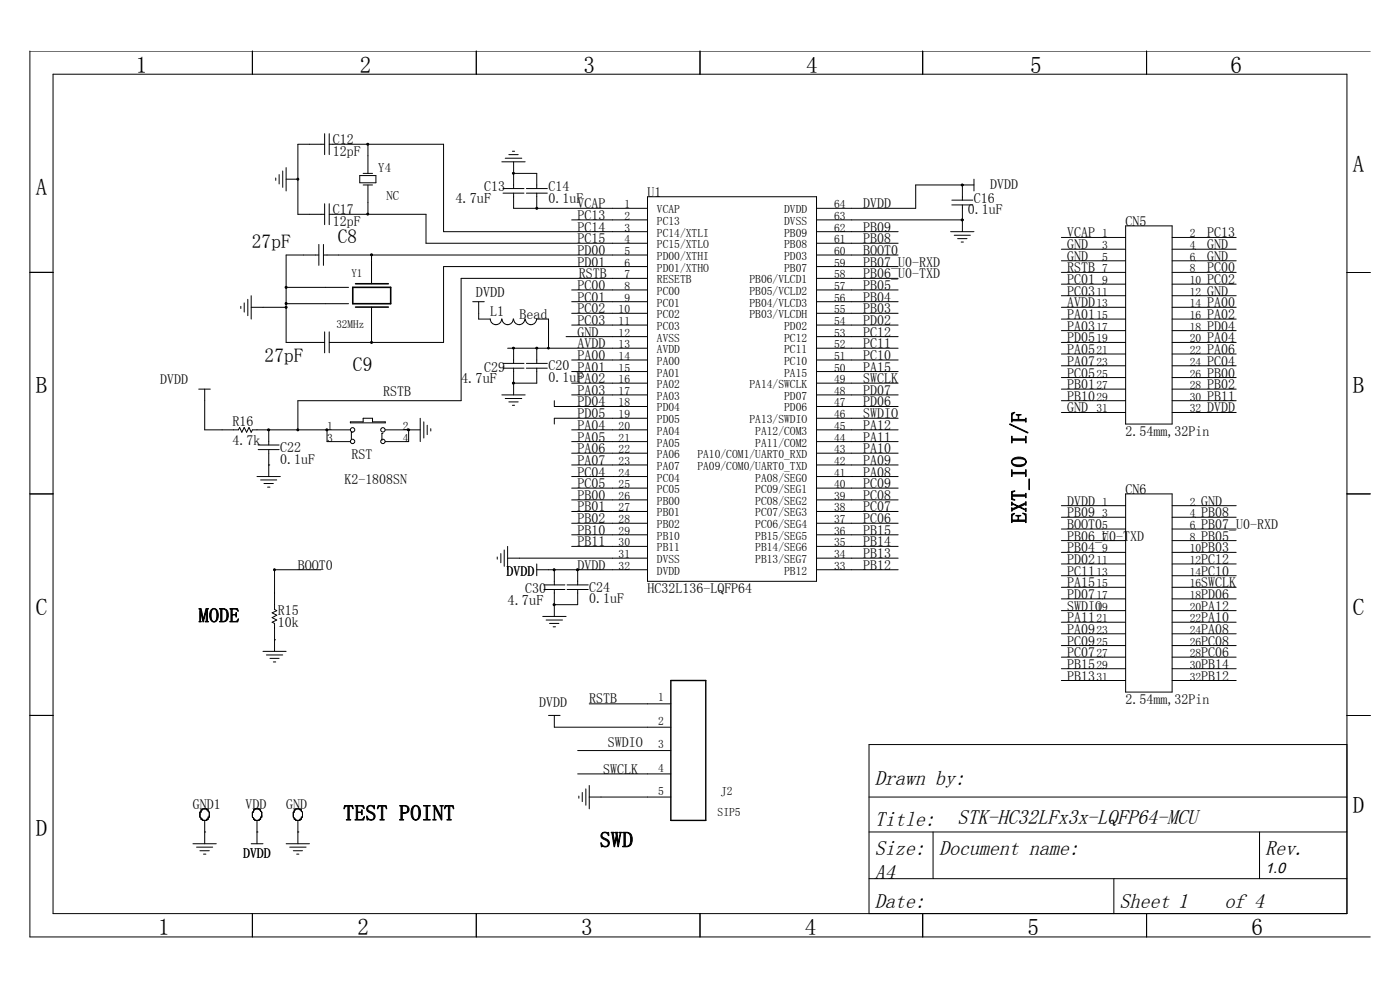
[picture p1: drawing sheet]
<svg xmlns="http://www.w3.org/2000/svg" width="297mm" height="210mm" viewBox="0 0 297 210" stroke-linecap="round" stroke-linejoin="round" font-family="sans-serif">
<g fill="none" stroke="#000" stroke-width=".21">
<path d="M11.3 15.7h274.4v178.1h-274.4zM53.5 10.8v4.9M101 10.8v4.9M148.5 10.8v4.9M195.7 10.8v4.9M243.2 10.8v4.9M290.7 10.8h-284.4v187.9h284.4M58.5 37.8v.5M59.2 37v2M60 36.3v3.4M60.7 38h2.5M60.7 35.6v4.9"/>
<path d="M63.2 38h.1M68.9 30.6h-5.7v14.9h5.7M68.9 28.4v4.4M69.8 30.6h24.3v18.5h43.3M69.8 28.4v4.4M76.3 37.2h3.4v1.6h-3.4zM77 36.8h2M77 39.2h2M78.1 30.6v6.2M78.1 39.2v6.3M106.5 34.3h4.9M106.7 40h4.5"/>
<path d="M107.2 33.6h3.5M107.9 32.8h2M108.7 32.1h.5M109 36.8h.1M109 36.8h4.9v3.2M109 34.3v5.7M111.7 40h4.4M204.2 39.2h.1M204.2 39.2v3.3M206.6 39.2h-12.3v5h-21.1M206.6 38v2.5M6.3 57.8h5"/>
<path d="M67.6 54.1h-6.9v18.5h8.2M67.6 51.9v4.4M68.6 54.1h68.8M68.6 51.9v4.4M68.9 43.2v4.5M69.8 45.5h20.6v6.1h47M69.8 43.2v4.5M78.8 54.1v6.1M106.7 41h4.5M109 41v3.2h28.4M111.7 41h4.4M113.9 44.2h.1"/>
<path d="M113.9 41v3.2M121.3 46.6h16.1M137.4 41.7h35.8v81.6h-35.8zM137.4 56.5h-43.3v16.1h-24.3M137.4 59h-39.6v26h-34.6v6.2M173.2 46.6h31M173.2 49.1h17.3M173.2 51.6h17.3M173.2 54.1h17.3M173.2 56.5h17.3M173.2 59h17.3M201.7 49.1h4.9"/>
<path d="M201.9 43.5h4.5M201.9 42.5h4.5M202.4 49.9h3.5M203.2 50.6h1.9M203.9 51.3h.5M204.2 46.6h.1M204.2 43.5v5.6M225.2 57.8h13.6M225.2 50.4h13.6M225.2 52.9h13.6M225.2 55.3h13.6M238.8 47.9h9.9v42.1h-9.9z"/>
<path d="M248.7 57.8h13.5M248.7 50.4h13.5M248.7 52.9h13.5M248.7 55.3h13.5M285.7 57.8h5M51.1 65v.4M51.8 64.3v1.9M52.6 63.5v3.5M53.3 65.2h7.4M53.3 62.7v5M60.7 64.4h13.2M60.7 61h13.2"/>
<path d="M68.9 70.4v4.4M69.8 70.4v4.4M78.8 65.1v7.5M100.3 64h2.4M101.5 64v3.7h2.5a1.21 1.21 0 0 0 1.2 1.2 1.21 1.21 0 0 0 1.2-1.2M106.5 67.7a1.19 1.19 0 0 0 1.2 1.2 1.19 1.19 0 0 0 1.2-1.2M106.7 78.1h4.5M106.7 77.1h4.5M107.7 73.9h29.7M109 67.7a1.19 1.19 0 0 0 1.1 1.2 1.19 1.19 0 0 0 1.2-1.2M109 73.9h.1M109 73.9v3.2"/>
<path d="M109 78.1v5.7M111.5 67.7a1.19 1.19 0 0 0 1.1 1.2 1.19 1.19 0 0 0 1.2-1.2M111.7 78.1h4.4M111.7 77.1h4.4M113.9 73.9h.1M113.9 78.1v3.2h-4.9M113.9 73.9v3.2M113.9 67.7h2.5v6.2M120.1 71.4h17.3M121.3 61.5h16.1M121.3 64h16.1M121.3 66.5h16.1"/>
<path d="M121.3 69h16.1M121.3 76.4h16.1M121.3 78.8h16.1M173.2 61.5h17.3M173.2 64h17.3M173.2 66.5h17.3M173.2 69h17.3M173.2 71.4h17.3M173.2 73.9h17.3M173.2 76.4h17.3M173.2 78.8h17.3M225.2 60.3h13.6"/>
<path d="M225.2 62.7h13.6M225.2 65.2h13.6M225.2 67.7h13.6M225.2 70.1h13.6M225.2 72.6h13.6M225.2 75.1h13.6M225.2 77.6h13.6M248.7 60.3h13.5M248.7 62.7h13.5M248.7 65.2h13.5M248.7 67.7h13.5M248.7 70.1h13.5"/>
<path d="M248.7 72.6h13.5M248.7 75.1h13.5M248.7 77.6h13.5M42.2 82.5h2.4M43.4 82.5v8.7h7.2l.2-.5 .5 1 .5-1 .5 1 .5-1 .5 1 .2-.5h20.8M54.8 95.4h4.4M54.8 94.4h4.4M57 98.6h.1M57 91.2h.1M57 91.2v3.2M57 95.4v5.7M69.4 91.2h.1"/>
<path d="M69.4 91.2v2.5h4.9M74.3 89.5h2.7v-.8h2v.8h2.7v.2h-7.4zM74.5 91.7h.1M74.5 91.7v1.5M81 91.9h.1M81 91.9v1.5M81.7 91.2h7.4M86.7 91.2h.1M86.7 91.2v2.5h-5M89.1 88.7v5M89.9 89.5v3.4M90.6 90.2v2"/>
<path d="M91.4 90.9v.5M106.5 83.8h4.9M107.2 84.5h3.5M107.9 85.3h2M108.7 86h.5M109 81.3h.1M117.6 85v1.2h19.8M121.3 81.3h16.1M121.3 83.8h16.1M121.3 91.2h16.1M121.3 93.7h16.1M121.3 96.1h16.1"/>
<path d="M121.3 98.6h16.1M137.4 88.7h-19.8v1.3M173.2 81.3h17.3M173.2 83.8h17.3M173.2 86.2h17.3M173.2 88.7h17.3M173.2 91.2h17.3M173.2 93.7h17.3M173.2 96.1h17.3M173.2 98.6h17.3M225.2 80.1h13.6M225.2 82.5h13.6"/>
<path d="M225.2 85h13.6M225.2 87.5h13.6M248.7 80.1h13.5M248.7 82.5h13.5M248.7 85h13.5M248.7 87.5h13.5M6.3 104.8h5M54.5 101.1h5M55.3 101.8h3.4M56 102.6h2M56.8 103.3h.5M105.5 118.1v.5"/>
<path d="M106.2 117.4v2M107 116.7v3.4M107.7 118.4h29.7M107.7 115.9v5M113.9 119.6v2.5M121.3 101.1h16.1M121.3 103.5h16.1M121.3 106h16.1M121.3 108.5h16.1M121.3 111h16.1M121.3 113.4h16.1M121.3 115.9h16.1"/>
<path d="M173.2 101.1h17.3M173.2 103.5h17.3M173.2 106h17.3M173.2 108.5h17.3M173.2 111h17.3M173.2 113.4h17.3M173.2 115.9h17.3M173.2 118.4h17.3M225.2 107.3h13.6M225.2 109.7h13.6M225.2 112.2h13.6M225.2 114.7h13.6"/>
<path d="M225.2 117.2h13.6M225.2 119.6h13.6M238.8 104.8h9.9v42h-9.9zM248.7 107.3h13.5M248.7 109.7h13.5M248.7 112.2h13.5M248.7 114.7h13.5M248.7 117.2h13.5M248.7 119.6h13.5M285.7 104.8h5M55.8 138.2h4.9M56.5 138.9h3.5"/>
<path d="M57.3 139.6h1.9M58.2 135.7h.1M58.2 120.9h.1M58.2 120.9h9.9M58.2 120.9v8.4l.5 .2-1 .5 1 .5-1 .5 1 .5-1 .5 .5 .2v6M113.9 120.9h23.5M115.1 130.8h5M115.4 125h4.4M115.4 124.1h4.4M115.9 131.5h3.4M116.6 132.2h2M117.3 133h.5"/>
<path d="M117.6 128.3h.1M117.6 120.9h.1M117.6 120.9v3.2M117.6 125v5.8M120.3 125h4.5M120.3 124.1h4.5M122.5 120.9h.1M122.5 120.9v3.2M122.5 125v3.3h-4.9M173.2 120.9h17.3M225.2 122.1h13.6M225.2 124.6h13.6"/>
<path d="M225.2 127h13.6M225.2 129.5h13.6M225.2 132h13.6M225.2 134.4h13.6M225.2 136.9h13.6M225.2 139.4h13.6M248.7 122.1h13.5M248.7 124.6h13.5M248.7 127h13.5M248.7 129.5h13.5M248.7 132h13.5M248.7 134.4h13.5"/>
<path d="M248.7 136.9h13.5M248.7 139.4h13.5M6.3 151.8h5M58 140.4h.5M116.4 151.8h2.4M117.6 151.8v2.5h24.7M122.5 159.2h19.8M125 149.3h17.3M225.2 141.9h13.6M225.2 144.3h13.6M248.7 141.9h13.5M248.7 144.3h13.5"/>
<path d="M285.7 151.8h5M285.7 157.9h-101.3v35.9M40.9 179h5M41.7 179.7h3.4M42.4 172.3v1l.3 .5h.2M42.7 172l-.3 .3M42.9 171.8h-.2v.5h-.3M42.9 171.8v-.2h1v.2M42.9 173.8v.2h1v-.2M42.9 173.8l.3 .2M43.2 171.6l-.3 .2M43.4 176.5h.1"/>
<path d="M43.4 174v5M43.7 171.6l.2 .2M43.9 171.8h.2v.2l.3 .3v1M43.9 173.8l-.2 .2M44.4 173.3h-.3v.5h-.2M44.4 173.3l-.3 .3M53.3 179h2.5M53.5 172.3v1l.3 .5h.2M53.8 172l-.3 .3M54 171.8h-.2v.5h-.3M54 171.8v-.2h1v.2M54 173.8v.2h1v-.2"/>
<path d="M54 173.8l.3 .2M54.3 171.6l-.3 .2M54.5 176.5h.1M54.5 174v5M54.8 171.6l.2 .2M55 171.8h.3v.2l.2 .3v1M55 173.8l-.2 .2M55.5 173.3h-.2v.5h-.3M55.5 173.3l-.2 .3M60.7 179h5M61.5 179.7h3.4M62.2 172.3v1l.2 .5h.3"/>
<path d="M62.4 172l-.2 .3M62.7 171.8h-.3v.5h-.2M62.7 171.8v-.2h1v.2M62.7 173.8v.2h1v-.2M62.7 173.8l.2 .2M62.9 171.6l-.2 .2M63.2 176.5h.1M63.2 174v5M63.4 171.6l.3 .2M63.7 171.8h.2v.2l.3 .3v1M63.7 173.8l-.3 .2M64.2 173.3h-.3v.5h-.2"/>
<path d="M64.2 173.3l-.3 .3M122.5 164.2h19.8M122.8 168.9v.4M123.5 168.1v1.9M124.3 167.3v3.5M125 169.1h17.3M125 166.6v5M184.4 169.1h101.3M184.4 176.5h101.3M197.9 176.5v9.9M267.2 176.5v9.9M42.4 180.5h2"/>
<path d="M43.2 181.2h.5M53.5 193.8v4.9M62.2 180.5h2M62.9 181.2h.5M101 193.8v4.9M148.5 193.8v4.9M184.4 186.4h101.3M195.7 193.8v4.9M236.3 186.4v7.4M243.2 193.8v4.9"/>
<circle cx="74.8" cy="91.2" r=".47"/>
<circle cx="74.8" cy="93.6" r=".47"/>
<circle cx="81.2" cy="91.2" r=".47"/>
<circle cx="81.2" cy="93.6" r=".47"/>
</g>
<path d="M74.8 61h8.1v3.4h-8.1zM75.4 65.1h7M75.4 60.2h7" fill="none" stroke="#000" stroke-width=".34"/>
<path d="M142.3 144.3h7.4v29.7h-7.4z" fill="none" stroke="#000" stroke-width=".3"/>
<g fill="#000" stroke="#000" stroke-width=".21">
<circle cx="63.2" cy="38" r=".2"/>
<circle cx="78" cy="30.6" r=".21"/>
<circle cx="108.9" cy="36.8" r=".2"/>
<circle cx="204.1" cy="39.2" r=".21"/>
<circle cx="78" cy="45.4" r=".21"/>
<circle cx="78.8" cy="54.1" r=".21"/>
<circle cx="113.9" cy="44.2" r=".21"/>
<circle cx="204.1" cy="46.6" r=".21"/>
<circle cx="60.7" cy="64.4" r=".21"/>
<circle cx="60.7" cy="65.2" r=".21"/>
<circle cx="60.7" cy="61" r=".21"/>
<circle cx="78.8" cy="72.6" r=".21"/>
<circle cx="108.9" cy="73.9" r=".2"/>
<circle cx="113.9" cy="73.9" r=".2"/>
<circle cx="116.3" cy="73.8" r=".19"/>
<circle cx="57" cy="91.2" r=".21"/>
<circle cx="63.2" cy="91.2" r=".2"/>
<circle cx="69.3" cy="91.2" r=".21"/>
<circle cx="86.6" cy="91.2" r=".21"/>
<circle cx="108.9" cy="81.3" r=".21"/>
<circle cx="58.2" cy="120.8" r=".2"/>
<circle cx="117.6" cy="128.3" r=".21"/>
<circle cx="117.6" cy="120.9" r=".21"/>
<circle cx="122.5" cy="120.9" r=".21"/>
</g>
<g font-size="4.9">
<text x="28.8" y="15.4">1</text>
<text x="76.3" y="15.4">2</text>
<text x="123.8" y="15.4">3</text>
<text x="171" y="15.4">4</text>
<text x="218.5" y="15.4">5</text>
<text x="261" y="15.4">6</text>
<text x="7.6" y="41.4">A</text>
<text x="287" y="36.4">A</text>
<text x="7.6" y="83.4">B</text>
<text x="287" y="83.4">B</text>
<text x="7.6" y="130.4">C</text>
<text x="287" y="130.4">C</text>
<text x="287" y="172.4">D</text>
<text x="7.6" y="177.4">D</text>
<text x="33.5" y="198.4">1</text>
<text x="75.8" y="198.4">2</text>
<text x="123.3" y="198.4">3</text>
<text x="170.8" y="198.4">4</text>
<text x="218" y="198.4">5</text>
<text x="265.5" y="198.4">6</text>
</g>
<g font-size="4.6">
<text x="217.8" y="111" transform="rotate(-90 217.8 111)">EXT_IO I/F</text>
<text x="72.8" y="174">TEST POINT</text>
<text x="127.2" y="179.7">SWD</text>
</g>
<g font-size="4.4">
<text x="185.6" y="166.6">Drawn by:</text>
<text x="185.6" y="175.3">Title:</text>
<text x="203.2" y="174.7">STK-HC32LFx3x-LQFP64-MCU</text>
<text x="185.6" y="181.4">Size:</text>
<text x="199.2" y="181.4">Document name:</text>
<text x="268.4" y="181.4">Rev.</text>
<text x="185.6" y="186.4">A4</text>
<text x="185.6" y="192.6">Date:</text>
<text x="237.5" y="192.6">Sheet 1</text>
<text x="259.8" y="192.6">of 4</text>
</g>
<text font-size="4.2" x="42.2" y="132">MODE</text>
<g font-size="4.1">
<text x="53.4" y="52.7">27pF</text>
<text x="71.7" y="51.6">C8</text>
<text x="56.1" y="76.8">27pF</text>
<text x="74.9" y="78.6">C9</text>
</g>
<text font-size="3.2" x="268.4" y="185.2">1.0</text>
<g font-size="3">
<text x="70.6" y="30.6">C12</text>
<text x="70.6" y="33.1">12pF</text>
<text x="102.7" y="40.5">C13</text>
<text x="116.4" y="40.5">C14</text>
<text x="137.4" y="41.7">U1</text>
<text x="210.1" y="40">DVDD</text>
<text x="70.6" y="45.5">C17</text>
<text x="70.6" y="47.9">12pF</text>
<text x="96.6" y="43">4.7uF</text>
<text x="116.4" y="43">0.1uF</text>
<text x="122.5" y="46.6">PC13</text>
<text x="122.5" y="44.2">VCAP</text>
<text x="183.1" y="44.2">DVDD</text>
<text x="205.4" y="45.5">0.1uF</text>
<text x="206.6" y="43">C16</text>
<text x="238.8" y="47.9">CN5</text>
<text x="122.5" y="49.1">PC14</text>
<text x="122.5" y="51.6">PC15</text>
<text x="183.1" y="51.6">PB08</text>
<text x="183.1" y="49.1">PB09</text>
<text x="226.4" y="50.4">VCAP</text>
<text x="226.4" y="52.9">GND</text>
<text x="256.1" y="50.4">PC13</text>
<text x="256.1" y="52.9">GND</text>
<text x="122.5" y="56.5">PD01</text>
<text x="122.5" y="54.1">PD00</text>
<text x="122.8" y="59">RSTB</text>
<text x="183.1" y="56.5">PB07_U0-RXD</text>
<text x="183.1" y="54.1">BOOT0</text>
<text x="183.1" y="59">PB06_U0-TXD</text>
<text x="226.4" y="57.8">RSTB</text>
<text x="226.4" y="55.3">GND</text>
<text x="256.1" y="57.8">PC00</text>
<text x="256.1" y="55.3">GND</text>
<text x="101" y="63">DVDD</text>
<text x="122.5" y="64">PC01</text>
<text x="122.5" y="61.5">PC00</text>
<text x="183.1" y="61.5">PB05</text>
<text x="183.1" y="64">PB04</text>
<text x="226.4" y="60.3">PC01</text>
<text x="226.4" y="62.7">PC03</text>
<text x="226.4" y="65.2">AVDD</text>
<text x="256.1" y="60.3">PC02</text>
<text x="256.1" y="62.7">GND</text>
<text x="256.1" y="65.2">PA00</text>
<text x="104" y="67">L1</text>
<text x="110.2" y="67.7">Bead</text>
<text x="122.5" y="69">PC03</text>
<text x="122.5" y="66.5">PC02</text>
<text x="122.5" y="71.4">GND</text>
<text x="183.1" y="71.4">PC12</text>
<text x="183.1" y="69">PD02</text>
<text x="183.1" y="66.5">PB03</text>
<text x="226.4" y="67.7">PA01</text>
<text x="226.4" y="70.1">PA03</text>
<text x="256.1" y="67.7">PA02</text>
<text x="256.1" y="70.1">PD04</text>
<text x="122.5" y="76.4">PA00</text>
<text x="122.5" y="73.9">AVDD</text>
<text x="183.1" y="76.4">PC10</text>
<text x="183.1" y="73.9">PC11</text>
<text x="226.4" y="72.6">PD05</text>
<text x="226.4" y="75.1">PA05</text>
<text x="226.4" y="77.6">PA07</text>
<text x="256.1" y="72.6">PA04</text>
<text x="256.1" y="75.1">PA06</text>
<text x="256.1" y="77.6">PC04</text>
<text x="34" y="81.4">DVDD</text>
<text x="97.8" y="81.3">4.7uF</text>
<text x="102.7" y="78.8">C29</text>
<text x="116.4" y="78.6">C20 PA01</text>
<text x="116.4" y="81.1">0.1uFPA02</text>
<text x="122.5" y="83.8">PA03</text>
<text x="183.1" y="83.8">PD07</text>
<text x="183.1" y="81.3">SWCLK</text>
<text x="183.1" y="78.8">PA15</text>
<text x="226.4" y="80.1">PC05</text>
<text x="226.4" y="82.5">PB01</text>
<text x="256.1" y="80.1">PB00</text>
<text x="256.1" y="82.5">PB02</text>
<text x="81.3" y="84">RSTB</text>
<text x="122.5" y="86.2">PD04</text>
<text x="122.5" y="88.7">PD05</text>
<text x="183.1" y="88.7">SWDIO</text>
<text x="183.1" y="86.2">PD06</text>
<text x="226.4" y="85">PB10</text>
<text x="226.4" y="87.5">GND</text>
<text x="256.1" y="85">PB11</text>
<text x="256.1" y="87.5">DVDD</text>
<text x="49.3" y="90.4">R16</text>
<text x="49.3" y="94.4">4.7k</text>
<text x="59.5" y="95.9">C22</text>
<text x="122.5" y="91.2">PA04</text>
<text x="122.5" y="93.7">PA05</text>
<text x="183.1" y="93.7">PA11</text>
<text x="183.1" y="91.2">PA12</text>
<text x="238.8" y="92.4">2.54mm,32Pin</text>
<text x="59.5" y="98.4">0.1uF</text>
<text x="74.5" y="97.4">RST</text>
<text x="122.5" y="96.1">PA06</text>
<text x="122.5" y="98.6">PA07</text>
<text x="122.5" y="101.1">PC04</text>
<text x="183.1" y="101.1">PA08</text>
<text x="183.1" y="98.6">PA09</text>
<text x="183.1" y="96.1">PA10</text>
<text x="73.1" y="102.6">K2-1808SN</text>
<text x="122.5" y="103.5">PC05</text>
<text x="122.5" y="106">PB00</text>
<text x="183.1" y="106">PC08</text>
<text x="183.1" y="103.5">PC09</text>
<text x="226.4" y="107.3">DVDD</text>
<text x="238.8" y="104.8">CN6</text>
<text x="254.8" y="107.3">GND</text>
<text x="122.5" y="108.5">PB01</text>
<text x="122.5" y="111">PB02</text>
<text x="122.5" y="113.4">PB10</text>
<text x="183.1" y="113.4">PB15</text>
<text x="183.1" y="111">PC06</text>
<text x="183.1" y="108.5">PC07</text>
<text x="226.4" y="109.7">PB09</text>
<text x="226.4" y="112.2">BOOT0</text>
<text x="254.8" y="109.7">PB08</text>
<text x="254.8" y="112.2">PB07_U0-RXD</text>
<text x="122.5" y="115.9">PB11</text>
<text x="183.1" y="118.4">PB13</text>
<text x="183.1" y="115.9">PB14</text>
<text x="226.4" y="114.7">PB06_U0-TXD</text>
<text x="226.4" y="117.2">PB04</text>
<text x="226.4" y="119.6">PD02</text>
<text x="254.8" y="114.7">PB05</text>
<text x="254.8" y="117.2">PB03</text>
<text x="254.8" y="119.6">PC12</text>
<text x="63.2" y="120.9">BOOT0</text>
<text x="107.5" y="122.1">DVDD</text>
<text x="111.4" y="125.8">C30</text>
<text x="122.5" y="120.9">DVDD</text>
<text x="125" y="125.6">C24</text>
<text x="137.4" y="125.8">HC32L136-LQFP64</text>
<text x="183.1" y="120.9">PB12</text>
<text x="226.4" y="122.1">PC11</text>
<text x="226.4" y="124.6">PA15</text>
<text x="254.8" y="122.1">PC10</text>
<text x="254.8" y="124.6">SWCLK</text>
<text x="59" y="130.5">R15</text>
<text x="107.7" y="128.3">4.7uF</text>
<text x="125" y="128">0.1uF</text>
<text x="226.4" y="127">PD07</text>
<text x="226.4" y="129.5">SWDIO</text>
<text x="226.4" y="132">PA11</text>
<text x="254.8" y="127">PD06</text>
<text x="254.8" y="129.5">PA12</text>
<text x="254.8" y="132">PA10</text>
<text x="59" y="133">10k</text>
<text x="226.4" y="134.4">PA09</text>
<text x="226.4" y="136.9">PC09</text>
<text x="254.8" y="134.4">PA08</text>
<text x="254.8" y="136.9">PC08</text>
<text x="226.4" y="139.4">PC07</text>
<text x="226.4" y="141.9">PB15</text>
<text x="254.8" y="139.4">PC06</text>
<text x="254.8" y="141.9">PB14</text>
<text x="125" y="149">RSTB</text>
<text x="226.4" y="144.3">PB13</text>
<text x="238.8" y="149.3">2.54mm,32Pin</text>
<text x="254.8" y="144.3">PB12</text>
<text x="114.4" y="150.1">DVDD</text>
<text x="129" y="158.4">SWDIO</text>
<text x="128" y="164.2">SWCLK</text>
<text x="40.9" y="171.6">GND1</text>
<text x="52.1" y="171.6">VDD</text>
<text x="60.7" y="171.6">GND</text>
<text x="51.6" y="182">DVDD</text>
</g>
<g font-size="2.7">
<text x="80.3" y="36.4">Y4</text>
<text x="82" y="42.3">NC</text>
</g>
<g font-size="2.5">
<text x="132.5" y="44.2">1</text>
<text x="132.5" y="46.6">2</text>
<text x="139.4" y="45.2">VCAP</text>
<text x="139.4" y="47.7">PC13</text>
<text x="166.4" y="47.7">DVSS</text>
<text x="166.4" y="45.2">DVDD</text>
<text x="176.9" y="46.6">63</text>
<text x="176.9" y="44.2">64</text>
<text x="132.5" y="49.1">3</text>
<text x="132.5" y="51.6">4</text>
<text x="139.4" y="50.2">PC14/XTLI</text>
<text x="139.4" y="52.7">PC15/XTLO</text>
<text x="166.4" y="52.7">PB08</text>
<text x="166.4" y="50.2">PB09</text>
<text x="176.9" y="51.6">61</text>
<text x="176.9" y="49.1">62</text>
<text x="233.8" y="50.4">1</text>
<text x="233.8" y="52.9">3</text>
<text x="252.4" y="50.4">2</text>
<text x="252.4" y="52.9">4</text>
<text x="132.5" y="54.1">5</text>
<text x="132.5" y="56.5">6</text>
<text x="132.5" y="59">7</text>
<text x="139.4" y="55.2">PD00/XTHI</text>
<text x="139.4" y="57.6">PD01/XTHO</text>
<text x="166.4" y="57.6">PB07</text>
<text x="166.4" y="55.2">PD03</text>
<text x="176.9" y="59">58</text>
<text x="176.9" y="56.5">59</text>
<text x="176.9" y="54.1">60</text>
<text x="233.8" y="55.3">5</text>
<text x="233.8" y="57.8">7</text>
<text x="252.4" y="55.3">6</text>
<text x="252.4" y="57.8">8</text>
<text x="132.5" y="61.5">8</text>
<text x="132.5" y="64">9</text>
<text x="139.4" y="60.1">RESETB</text>
<text x="139.4" y="62.6">PC00</text>
<text x="139.4" y="65.1">PC01</text>
<text x="159" y="65.1">PB04/VLCD3</text>
<text x="159" y="62.6">PB05/VCLD2</text>
<text x="159" y="60.1">PB06/VLCD1</text>
<text x="176.9" y="64">56</text>
<text x="176.9" y="61.5">57</text>
<text x="232.6" y="62.7">11</text>
<text x="232.6" y="65.2">13</text>
<text x="233.8" y="60.3">9</text>
<text x="252.4" y="60.3">10</text>
<text x="252.4" y="62.7">12</text>
<text x="252.4" y="65.2">14</text>
<text x="131.2" y="66.5">10</text>
<text x="131.2" y="69">11</text>
<text x="131.2" y="71.4">12</text>
<text x="139.4" y="67.5">PC02</text>
<text x="139.4" y="70">PC03</text>
<text x="159" y="67.5">PB03/VLCDH</text>
<text x="166.4" y="70">PD02</text>
<text x="176.9" y="71.4">53</text>
<text x="176.9" y="69">54</text>
<text x="176.9" y="66.5">55</text>
<text x="232.6" y="67.7">15</text>
<text x="232.6" y="70.1">17</text>
<text x="252.4" y="67.7">16</text>
<text x="252.4" y="70.1">18</text>
<text x="131.2" y="73.9">13</text>
<text x="131.2" y="76.4">14</text>
<text x="139.4" y="72.5">AVSS</text>
<text x="139.4" y="74.9">AVDD</text>
<text x="139.4" y="77.4">PA00</text>
<text x="166.4" y="77.4">PC10</text>
<text x="166.4" y="74.9">PC11</text>
<text x="166.4" y="72.5">PC12</text>
<text x="176.9" y="76.4">51</text>
<text x="176.9" y="73.9">52</text>
<text x="232.6" y="72.6">19</text>
<text x="232.6" y="75.1">21</text>
<text x="232.6" y="77.6">23</text>
<text x="252.4" y="72.6">20</text>
<text x="252.4" y="75.1">22</text>
<text x="252.4" y="77.6">24</text>
<text x="131.2" y="78.8">15</text>
<text x="131.2" y="81.3">16</text>
<text x="131.2" y="83.8">17</text>
<text x="139.4" y="79.9">PA01</text>
<text x="139.4" y="82.3">PA02</text>
<text x="159" y="82.3">PA14/SWCLK</text>
<text x="166.4" y="79.9">PA15</text>
<text x="176.9" y="83.8">48</text>
<text x="176.9" y="81.3">49</text>
<text x="176.9" y="78.8">50</text>
<text x="232.6" y="80.1">25</text>
<text x="232.6" y="82.5">27</text>
<text x="252.4" y="80.1">26</text>
<text x="252.4" y="82.5">28</text>
<text x="131.2" y="86.2">18</text>
<text x="131.2" y="88.7">19</text>
<text x="139.4" y="84.8">PA03</text>
<text x="139.4" y="87.3">PD04</text>
<text x="139.4" y="89.8">PD05</text>
<text x="159" y="89.8">PA13/SWDIO</text>
<text x="166.4" y="87.3">PD06</text>
<text x="166.4" y="84.8">PD07</text>
<text x="176.9" y="88.7">46</text>
<text x="176.9" y="86.2">47</text>
<text x="232.6" y="85">29</text>
<text x="232.6" y="87.5">31</text>
<text x="252.4" y="85">30</text>
<text x="252.4" y="87.5">32</text>
<text x="69.4" y="91.2">1</text>
<text x="69.4" y="93.7">3</text>
<text x="85.5" y="91.2">2</text>
<text x="85.5" y="93.7">4</text>
<text x="131.2" y="91.2">20</text>
<text x="131.2" y="93.7">21</text>
<text x="139.4" y="92.2">PA04</text>
<text x="139.4" y="94.7">PA05</text>
<text x="160.2" y="94.7">PA11/COM2</text>
<text x="160.2" y="92.2">PA12/COM3</text>
<text x="176.9" y="93.7">44</text>
<text x="176.9" y="91.2">45</text>
<text x="131.2" y="96.1">22</text>
<text x="131.2" y="98.6">23</text>
<text x="131.2" y="101.1">24</text>
<text x="139.4" y="97.2">PA06</text>
<text x="139.4" y="99.7">PA07</text>
<text x="147.9" y="99.7">PA09/COM0/UART0_TXD</text>
<text x="147.9" y="97.2">PA10/COM1/UART0_RXD</text>
<text x="176.9" y="101.1">41</text>
<text x="176.9" y="98.6">42</text>
<text x="176.9" y="96.1">43</text>
<text x="131.2" y="103.5">25</text>
<text x="131.2" y="106">26</text>
<text x="139.4" y="102.1">PC04</text>
<text x="139.4" y="104.6">PC05</text>
<text x="139.4" y="107.1">PB00</text>
<text x="160.2" y="107.1">PC08/SEG2</text>
<text x="160.2" y="104.6">PC09/SEG1</text>
<text x="160.2" y="102.1">PA08/SEG0</text>
<text x="176.9" y="106">39</text>
<text x="176.9" y="103.5">40</text>
<text x="233.8" y="107.3">1</text>
<text x="252.4" y="107.3">2</text>
<text x="131.2" y="108.5">27</text>
<text x="131.2" y="111">28</text>
<text x="131.2" y="113.4">29</text>
<text x="139.4" y="109.6">PB01</text>
<text x="139.4" y="112">PB02</text>
<text x="160.2" y="112">PC06/SEG4</text>
<text x="160.2" y="109.6">PC07/SEG3</text>
<text x="176.9" y="113.4">36</text>
<text x="176.9" y="111">37</text>
<text x="176.9" y="108.5">38</text>
<text x="233.8" y="109.7">3</text>
<text x="233.8" y="112.2">5</text>
<text x="252.4" y="109.7">4</text>
<text x="252.4" y="112.2">6</text>
<text x="131.2" y="115.9">30</text>
<text x="131.2" y="118.4">31</text>
<text x="139.4" y="114.5">PB10</text>
<text x="139.4" y="117">PB11</text>
<text x="139.4" y="119.5">DVSS</text>
<text x="160.2" y="119.5">PB13/SEG7</text>
<text x="160.2" y="117">PB14/SEG6</text>
<text x="160.2" y="114.5">PB15/SEG5</text>
<text x="176.9" y="118.4">34</text>
<text x="176.9" y="115.9">35</text>
<text x="232.6" y="119.6">11</text>
<text x="233.8" y="114.7">7</text>
<text x="233.8" y="117.2">9</text>
<text x="252.4" y="114.7">8</text>
<text x="252.4" y="117.2">10</text>
<text x="252.4" y="119.6">12</text>
<text x="131.2" y="120.9">32</text>
<text x="139.4" y="121.9">DVDD</text>
<text x="166.4" y="121.9">PB12</text>
<text x="176.9" y="120.9">33</text>
<text x="232.6" y="122.1">13</text>
<text x="232.6" y="124.6">15</text>
<text x="252.4" y="122.1">14</text>
<text x="252.4" y="124.6">16</text>
<text x="232.6" y="127">17</text>
<text x="232.6" y="129.5">19</text>
<text x="232.6" y="132">21</text>
<text x="252.4" y="127">18</text>
<text x="252.4" y="129.5">20</text>
<text x="252.4" y="132">22</text>
<text x="232.6" y="134.4">23</text>
<text x="232.6" y="136.9">25</text>
<text x="252.4" y="134.4">24</text>
<text x="252.4" y="136.9">26</text>
<text x="232.6" y="139.4">27</text>
<text x="232.6" y="141.9">29</text>
<text x="252.4" y="139.4">28</text>
<text x="252.4" y="141.9">30</text>
<text x="139.6" y="148.8">1</text>
<text x="232.6" y="144.3">31</text>
<text x="252.4" y="144.3">32</text>
<text x="139.6" y="153.7">2</text>
<text x="139.6" y="158.7">3</text>
<text x="139.6" y="163.7">4</text>
<text x="139.6" y="168.6">5</text>
<text x="152.2" y="173.2">SIP5</text>
<text x="152.9" y="168.6">J2</text>
</g>
<g font-size="2.4">
<text x="74.5" y="58.7">Y1</text>
<text x="71.4" y="69.7">32MHz</text>
</g>
</svg>
